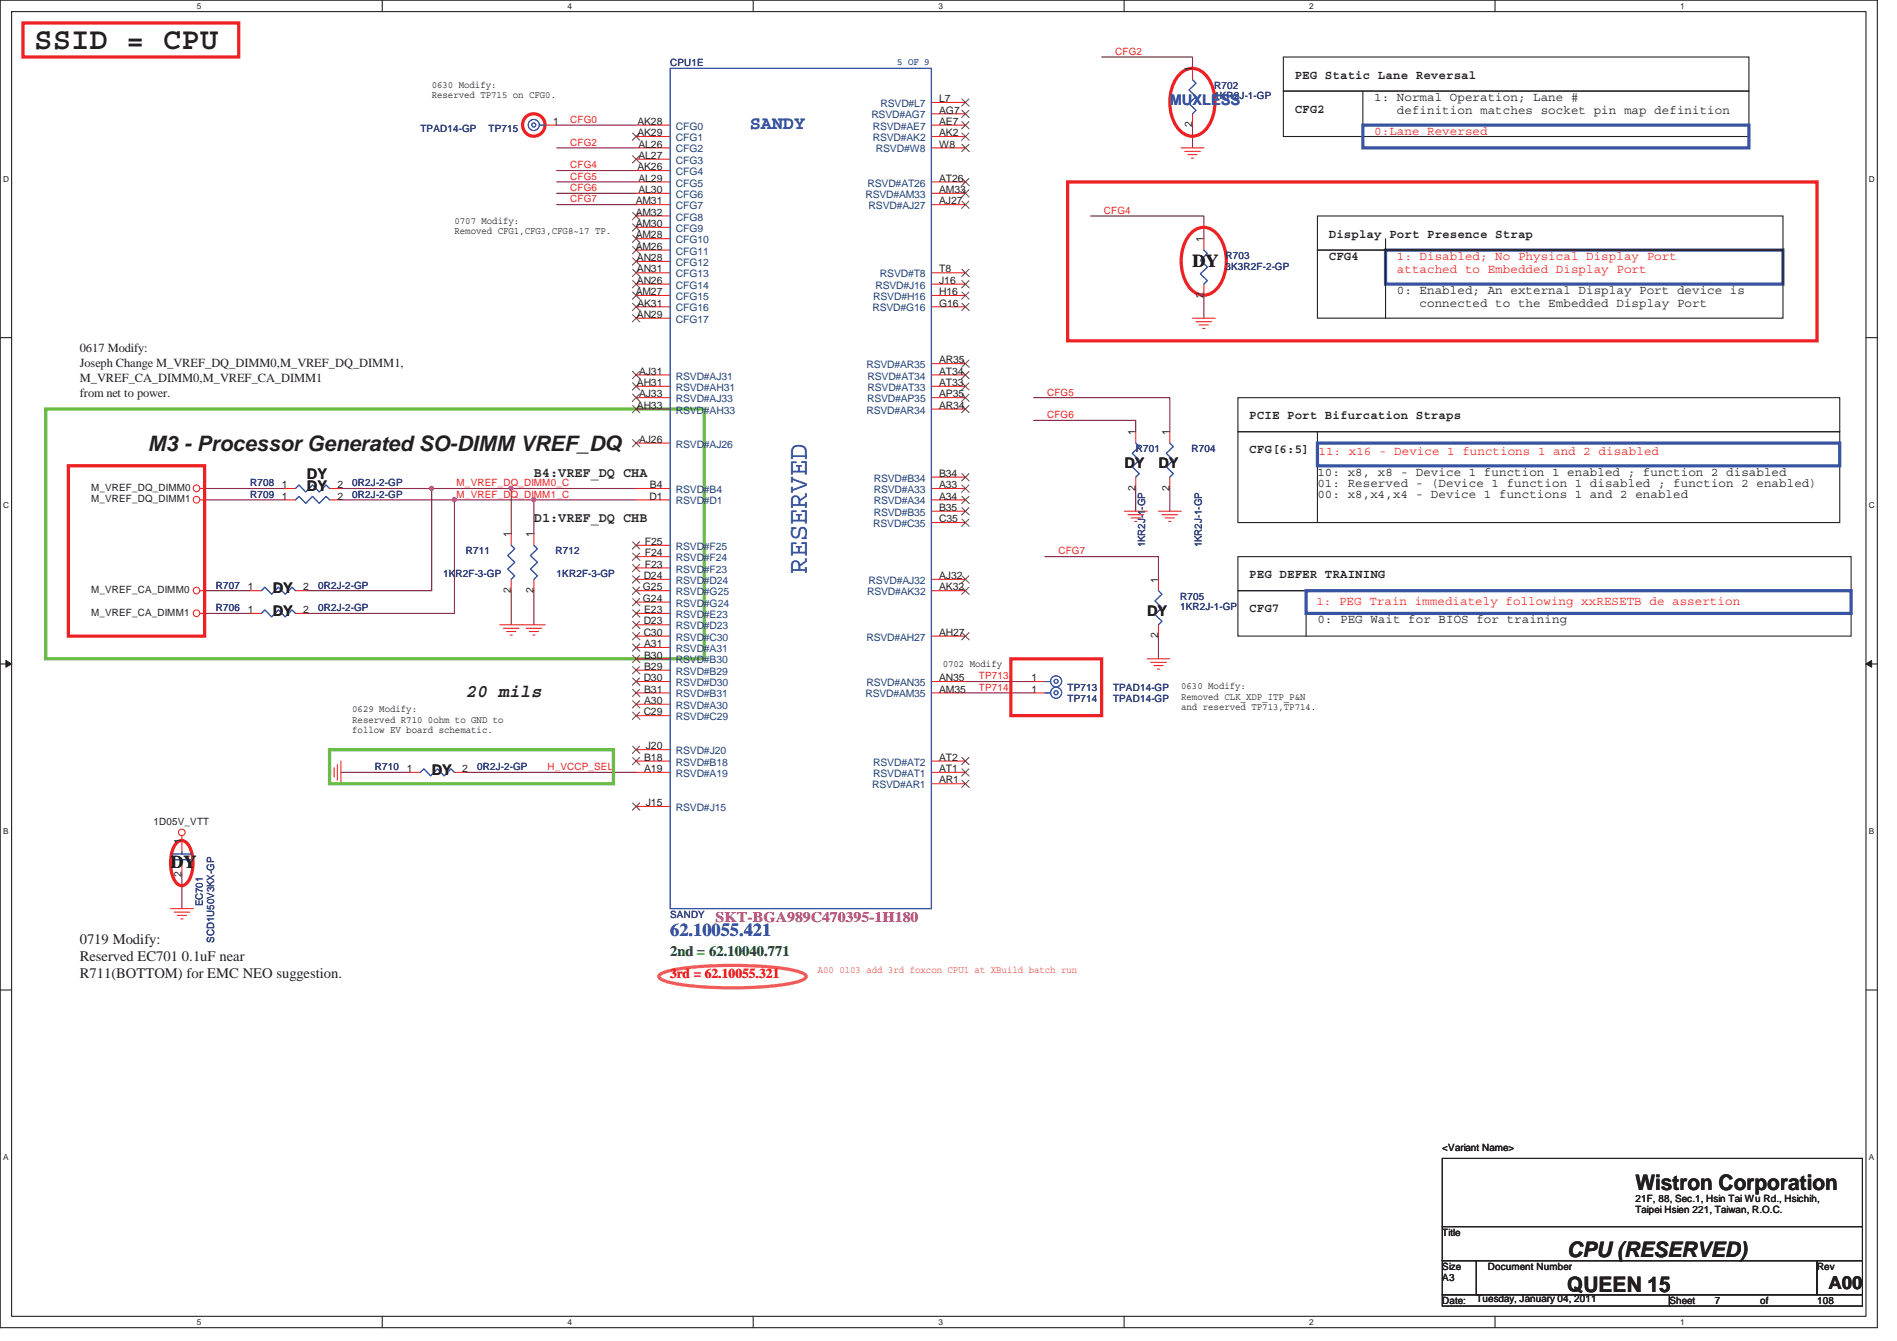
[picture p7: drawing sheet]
<svg xmlns="http://www.w3.org/2000/svg" width="297mm" height="210mm" viewBox="0 0 297 210" stroke-linecap="round" stroke-linejoin="round" font-family="sans-serif">
<path d="M0 0h294v207.9h-294zM1.8 1.8h290.4v204.3h-290.4z" fill="none" stroke="#231f20" stroke-width=".17"/>
<g fill="#fff">
<path d="M30.8 .2h.7v1.4h-.7z"/>
<path d="M30.8 206.3h.7v1.4h-.7z"/>
</g>
<path d="M59.9 0v1.8M59.9 206.1v1.8" fill="none" stroke="#231f20" stroke-width=".17"/>
<g fill="#fff">
<path d="M88.9 .2h.6v1.4h-.6z"/>
<path d="M88.9 206.3h.6v1.4h-.6z"/>
</g>
<path d="M117.9 0v1.8M117.9 206.1v1.8" fill="none" stroke="#231f20" stroke-width=".17"/>
<g fill="#fff">
<path d="M146.9 .2h.7v1.4h-.7z"/>
<path d="M146.9 206.3h.7v1.4h-.7z"/>
</g>
<path d="M176 0v1.8M176 206.1v1.8" fill="none" stroke="#231f20" stroke-width=".17"/>
<g fill="#fff">
<path d="M205 .2h.7v1.4h-.7z"/>
<path d="M205 206.3h.7v1.4h-.7z"/>
</g>
<path d="M234.1 0v1.8M234.1 206.1v1.8" fill="none" stroke="#231f20" stroke-width=".17"/>
<g fill="#fff">
<path d="M263.1 .2h.7v1.4h-.7z"/>
<path d="M263.1 206.3h.7v1.4h-.7z"/>
<path d="M.5 27.3h.9v1.4h-.9z"/>
<path d="M292.6 27.3h.9v1.4h-.9z"/>
<path d="M.5 78.4h.9v1.4h-.9z"/>
<path d="M292.6 78.4h.9v1.4h-.9z"/>
</g>
<path d="M0 52.9h1.8M292.2 52.9h1.8" fill="none" stroke="#231f20" stroke-width=".17"/>
<g fill="#fff">
<path d="M.5 129.5h.8v1.4h-.8z"/>
<path d="M292.6 129.5h.9v1.4h-.9z"/>
</g>
<path d="M0 104h1.8M292.2 104h1.8" fill="none" stroke="#231f20" stroke-width=".17"/>
<path d="M.9 103.4l.9 .6-.9 .5z" fill="#231f20"/>
<path d="M.9 103.4l.9 .6-.9 .5z" fill="none" stroke="#231f20" stroke-width=".16"/>
<path d="M292.2 104l.9-.6v1.1z" fill="#231f20"/>
<path d="M292.2 104l.9-.6v1.1z" fill="none" stroke="#231f20" stroke-width=".16"/>
<g fill="#fff">
<path d="M.5 180.5h.8v1.4h-.8z"/>
<path d="M292.6 180.5h.9v1.4h-.9z"/>
</g>
<path d="M0 155h1.8M292.2 155h1.8" fill="none" stroke="#231f20" stroke-width=".17"/>
<g fill="none" stroke="#7f1442" stroke-width=".17">
<path d="M87.2 19.6h12.4M172.5 8.9h14.2v1.8M186.7 19.6v3.6M87.2 26.7h12.4M87.2 23.2h12.4M87.2 28.5h12.4M87.2 30.3h12.4M87.2 32h12.4M80 76.5v7.1M161.8 62.3h21.4v5.3M161.8 65.8h16v1.8M177.8 76.5v3.5"/>
<path d="M183.2 76.5v3.5M163.6 87.2h17.8v3.5M181.4 99.6v3.6"/>
</g>
<circle cx="80" cy="76.5" r=".32" fill="#b9529f"/>
<circle cx="80" cy="76.5" r=".32" fill="none" stroke="#b9529f" stroke-width=".17"/>
<path d="M67.6 76.5h12.4" fill="none" stroke="#7f1442" stroke-width=".17"/>
<circle cx="67.6" cy="76.5" r=".32" fill="#b9529f"/>
<circle cx="67.6" cy="76.5" r=".32" fill="none" stroke="#b9529f" stroke-width=".17"/>
<path d="M71.2 78.3h12.4M80 76.5h19.6" fill="none" stroke="#7f1442" stroke-width=".17"/>
<circle cx="71.1" cy="78.2" r=".32" fill="#b9529f"/>
<circle cx="71.1" cy="78.2" r=".32" fill="none" stroke="#b9529f" stroke-width=".17"/>
<path d="M99.6 78.3h-16v5.3" fill="none" stroke="#7f1442" stroke-width=".17"/>
<circle cx="83.6" cy="78.2" r=".32" fill="#b9529f"/>
<circle cx="83.6" cy="78.2" r=".32" fill="none" stroke="#b9529f" stroke-width=".17"/>
<g fill="none" stroke="#7f1442" stroke-width=".17">
<path d="M170.7 33.8h17.8v3.6M188.5 46.3v3.5M32 76.5h12.5M32 78.3h12.5M53.4 78.3h17.8v17.8h-23.2M53.4 76.5h14.2v16h-19.6M32 96.1h7.2M32 92.5h7.2M80 92.5v5.3M83.6 92.5v5.3M151.2 106.7h10.6M151.2 108.5h10.6"/>
<path d="M28.5 136.9v5.4M53.4 120.9h10.6M72.9 120.9h26.7"/>
</g>
<g fill="none" stroke="#ed2024" stroke-width=".17">
<path d="M85.4 19.6h1.8M99.6 19.6h5.3M145.8 19.6h5.4M145.8 16h5.4M145.8 17.8h5.4M186.7 10.7v1.8M186.7 17.8v1.8M99.6 21.4h5.3M99.6 23.2h5.3M99.6 24.9h5.3M99.6 26.7h5.3M99.6 28.5h5.3"/>
<path d="M99.6 30.3h5.3M99.6 32h5.3M99.6 33.8h5.3M99.6 35.6h5.3M99.6 37.4h5.3M99.6 39.2h5.3M145.8 21.4h5.4M145.8 23.2h5.4M145.8 28.5h5.4M145.8 30.3h5.4M145.8 32h5.4M185 23.2h3.5"/>
<path d="M185.5 23.7h2.5M186 24.2h1.4M186.6 24.8h.3M188.5 37.4v1.8M99.6 40.9h5.3M99.6 42.7h5.3M99.6 44.5h5.3M99.6 46.3h5.3M99.6 48h5.3M99.6 49.8h5.3M99.6 58.7h5.3M145.8 42.7h5.4"/>
<path d="M145.8 44.5h5.4M145.8 46.3h5.4M145.8 48h5.4M145.8 58.7h5.4M145.8 56.9h5.4M186.7 49.8h3.6M187.3 50.4h2.4M187.8 50.9h1.4M188.3 51.4h.4M188.5 44.5v1.8M31.3 76.5h.7M31.3 78.3h.7"/>
<path d="M44.5 76.5h1.8M44.5 78.3h1.8M51.6 76.5h1.8M51.6 78.3h1.8M99.6 60.5h5.3M99.6 64h5.3M99.6 76.5h5.3M99.6 78.3h5.3M99.6 62.3h5.3M99.6 69.4h5.3M145.8 60.5h5.4M145.8 64h5.4"/>
<path d="M145.8 74.7h5.4M145.8 76.5h5.4M145.8 78.3h5.4M145.8 62.3h5.4M177.8 67.6v1.8M177.8 74.7v1.8M183.2 67.6v1.8M183.2 74.7v1.8M31.3 92.5h.7M31.3 96.1h.7M39.2 92.5h1.7M39.2 96.1h1.7"/>
<path d="M46.3 92.5h1.7M46.3 96.1h1.7M78.3 97.8h7.1M78.8 98.4h2.5M79.3 98.9h1.5M79.9 99.4h.3M80 83.6v1.8M80 90.7v1.8M82.4 98.4h2.4M82.9 98.9h1.4M83.4 99.4h.4M83.6 83.6v1.8"/>
<path d="M83.6 90.7v1.8M99.6 90.7h5.3M99.6 92.5h5.3M99.6 99.6h5.3M99.6 97.8h5.3M99.6 85.4h5.3M99.6 87.2h5.3M99.6 94.3h5.3M99.6 96.1h5.3M99.6 88.9h5.3M145.8 80h5.4M145.8 81.8h5.4"/>
<path d="M145.8 90.7h5.4M145.8 92.5h5.4M145.8 99.6h5.4M176.1 80h3.5M176.6 80.6h2.5M177.1 81.1h1.5M177.7 81.7h.3M181.4 80h3.6M181.4 90.7v1.8M181.4 97.8v1.8M181.9 80.6h2.5M182.5 81.1h1.4"/>
<path d="M183 81.7h.3M52.8 119.7v2.5M53.4 119.2v3.5M99.6 119.2h5.3M99.6 101.4h5.3M99.6 103.2h5.3M99.6 106.7h5.3M99.6 104.9h5.3M99.6 110.3h5.3M99.6 108.5h5.3M99.6 112.1h5.3M99.6 117.4h5.3"/>
<path d="M145.8 119.2h5.4M145.8 106.7h5.4M145.8 108.5h5.4M161.8 106.7h1.8M161.8 108.5h1.8M179.6 103.2h3.6M180.2 103.7h2.4M180.7 104.2h1.4M181.2 104.8h.4M28.5 130.9v2.5M28.5 135.2v1.7M51.8 120.8v.3"/>
<path d="M52.3 120.2v1.5M64 120.9h1.8M71.2 120.9h1.7M99.6 120.9h5.3M99.6 126.3h5.3M145.8 120.9h5.4M145.8 122.7h5.4M26.7 142.3h3.6M27.3 142.8h2.4M27.8 143.3h1.4M28.3 143.9h.4"/>
<circle cx="30.8" cy="76.5" r=".52"/>
<circle cx="30.8" cy="78.2" r=".52"/>
<circle cx="30.8" cy="92.5" r=".52"/>
<circle cx="30.8" cy="96" r=".52"/>
<circle cx="28.5" cy="130.3" r=".52"/>
</g>
<g fill="none" stroke="#231f20" stroke-width=".17">
<path d="M201 14.3h72.9v7.1h-72.9zM201 8.9h72.9v5.4h-72.9zM213.4 14.3v7.1M206.3 39.2h72.9v10.6h-72.9zM206.3 33.8h72.9v5.4h-72.9zM217 37.4v12.4M193.8 62.3h94.3v5.3h-94.3zM193.8 67.6h94.3v14.2h-94.3zM206.3 67.6v14.2M193.8 87.2h96.1v5.3h-96.1zM193.8 92.5h96.1v7.1h-96.1zM204.5 92.5v7.1"/>
<path d="M225.8 181.4h65.8v10.7h-65.8zM225.8 192.1h65.8v5.3h-65.8zM225.8 197.4h5.4v5.3h-5.4zM231.2 197.4h53.3v5.3h-53.3zM284.5 197.4h7.1v5.3h-7.1zM225.8 202.7h35.6v1.8h-35.6zM261.4 202.7h30.2v1.8h-30.2z"/>
</g>
<g fill="none" stroke="#ed2024" stroke-width=".51">
<path d="M3.6 3.6h33.8v5.3h-33.8zM184.9 11.4a2.64 2.64 0 0 1 4.1 .6 7 7 0 0 1-.5 8.6 2.61 2.61 0 0 1-4.1-.5 7.2 7.2 0 0 1 0-8.1zM167.2 28.5h117.3v24.9h-117.3zM186.7 36.3a2.64 2.64 0 0 1 4 .5 7 7 0 0 1-.4 8.7 2.61 2.61 0 0 1-4.1-.5 7.2 7.2 0 0 1 0-8.2zM10.7 72.9h21.3v26.7h-21.3zM158.3 103.2h14.2v8.9h-14.2zM27.7 132a1.12 1.12 0 0 1 1.9 .4 5.8 5.8 0 0 1-.4 5.9 1.1 1.1 0 0 1-1.8-.4 5.9 5.9 0 0 1 .3-5.9z"/>
<circle cx="83.6" cy="19.6" r="1.76"/>
</g>
<path d="M213.4 19.6h60.5v3.6h-60.5zM217 39.2h62.2v5.3h-62.2zM206.3 69.4h81.8v3.5h-81.8zM204.5 92.5h85.4v3.6h-85.4z" fill="none" stroke="#3953a4" stroke-width=".51"/>
<path d="M7.2 64h103.1v39.2h-103.1zM51.6 117.4h44.5v5.3h-44.5z" fill="none" stroke="#69bd45" stroke-width=".51"/>
<path d="M103.3 152.6a11.5 11.5 0 0 1 5.1-1.2 62.7 62.7 0 0 1 16 .6l1.3 .4 .4 .2 .1 .3a2.24 2.24 0 0 1-1.8 1 58 58 0 0 1-19.4 0 2.23 2.23 0 0 1-1.8-1z" fill="none" stroke="#f57f20" stroke-width=".51"/>
<g fill="none" stroke="#3953a4" stroke-width=".17">
<path d="M84.5 19.6h.9M104.9 10.7h40.9v131.6h-40.9zM186.7 12.5l.6 .5-1.1 1.1 1.1 1.1-1.1 1 1.1 1.1-.6 .5M188.5 39.2l.6 .5-1.1 1.1 1.1 1-1.1 1.1 1.1 1-.6 .6M46.3 76.5l.5-.6 1.1 1.1 1-1.1 1.1 1.1 1.1-1.1 .5 .6M46.3 78.3l.5-.6 1.1 1.1 1-1.1 1.1 1.1 1.1-1.1 .5 .6M177.8 69.4l.6 .5-1.1 1.1 1.1 1-1.1 1.1 1.1 1.1-.6 .5M183.2 69.4l.5 .5-1.1 1.1 1.1 1-1.1 1.1 1.1 1.1-.5 .5M40.9 96.1l.6-.6 1 1.1 1.1-1.1 1.1 1.1 1-1.1 .6 .6M40.9 92.5l.6-.6 1 1.1 1.1-1.1 1.1 1.1 1-1.1 .6 .6M80 85.4l.6 .5-1.1 1.1 1.1 1-1.1 1.1 1.1 1.1-.6 .5M83.6 85.4l.6 .5-1.1 1.1 1.1 1-1.1 1.1 1.1 1.1-.6 .5"/>
<path d="M181.4 92.5l.5 .5-1.1 1.1 1.1 1.1-1.1 1 1.1 1.1-.5 .5M163.6 106.7h.9M163.6 108.5h.9M27 134.6h2.9M27 133.7h2.9M28.5 133.4v.3M28.5 134.6v.6M65.8 120.9l.6-.5 1 1.1 1.1-1.1 1.1 1.1 1-1.1 .6 .5"/>
<circle cx="83.6" cy="19.6" r=".32"/>
<circle cx="83.6" cy="19.6" r=".87"/>
<circle cx="165.4" cy="106.7" r=".32"/>
<circle cx="165.4" cy="108.5" r=".32"/>
<circle cx="165.4" cy="108.5" r=".87"/>
<circle cx="165.4" cy="106.7" r=".87"/>
</g>
<g fill="none" stroke="#7f421c" stroke-width=".16">
<path d="M150.6 19l1.2 1.2M150.6 15.5l1.2 1.1M150.6 17.3l1.2 1.1M151.7 19l-1.1 1.2M151.7 15.5l-1.1 1.1M151.7 17.3l-1.1 1.1M99.1 20.8l1.1 1.2M99.1 24.4l1.1 1.1M99.1 33.3l1.1 1.1M99.1 35l1.1 1.2M99.1 36.8l1.1 1.2M99.1 38.6l1.1 1.1"/>
<path d="M100.2 20.8l-1.2 1.2M100.2 24.4l-1.2 1.1M100.2 33.3l-1.2 1.1M100.2 35l-1.2 1.2M100.2 36.8l-1.2 1.2M100.2 38.6l-1.2 1.1M150.6 29.7l1.2 1.2M150.6 31.5l1.2 1.1M150.6 20.8l1.2 1.2M150.6 22.6l1.2 1.1M150.6 27.9l1.2 1.2M151.7 29.7l-1.1 1.2"/>
<path d="M151.7 31.5l-1.1 1.1M151.7 20.8l-1.1 1.2M151.7 22.6l-1.1 1.1M151.7 27.9l-1.1 1.2M99.1 40.4l1.1 1.1M99.1 42.2l1.1 1.1M99.1 43.9l1.1 1.2M99.1 45.7l1.1 1.2M99.1 47.5l1.1 1.1M99.1 49.3l1.1 1.1M99.1 58.2l1.1 1.1M99.1 59.9l1.1 1.2"/>
<path d="M100.2 40.4l-1.2 1.1M100.2 42.2l-1.2 1.1M100.2 43.9l-1.2 1.2M100.2 45.7l-1.2 1.2M100.2 47.5l-1.2 1.1M100.2 49.3l-1.2 1.1M100.2 58.2l-1.2 1.1M100.2 59.9l-1.2 1.2M150.6 43.9l1.2 1.2M150.6 58.2l1.2 1.1M150.6 45.7l1.2 1.2M150.6 47.5l1.2 1.1"/>
<path d="M150.6 56.4l1.2 1.1M150.6 59.9l1.2 1.2M150.6 42.2l1.2 1.1M151.7 43.9l-1.1 1.2M151.7 58.2l-1.1 1.1M151.7 45.7l-1.1 1.2M151.7 47.5l-1.1 1.1M151.7 56.4l-1.1 1.1M151.7 59.9l-1.1 1.2M151.7 42.2l-1.1 1.1M99.1 68.8l1.1 1.2M99.1 61.7l1.1 1.2"/>
<path d="M99.1 63.5l1.1 1.1M100.2 68.8l-1.2 1.2M100.2 61.7l-1.2 1.2M100.2 63.5l-1.2 1.1M150.6 63.5l1.2 1.1M150.6 74.2l1.2 1.1M150.6 75.9l1.2 1.2M150.6 77.7l1.2 1.2M150.6 79.5l1.2 1.1M150.6 61.7l1.2 1.2M151.7 63.5l-1.1 1.1M151.7 74.2l-1.1 1.1"/>
<path d="M151.7 75.9l-1.1 1.2M151.7 77.7l-1.1 1.2M151.7 79.5l-1.1 1.1M151.7 61.7l-1.1 1.2M99.1 99.1l1.1 1.1M99.1 97.3l1.1 1.1M99.1 84.8l1.1 1.2M99.1 86.6l1.1 1.2M99.1 90.2l1.1 1.1M99.1 91.9l1.1 1.2M99.1 93.7l1.1 1.2M99.1 95.5l1.1 1.1"/>
<path d="M99.1 88.4l1.1 1.1M100.2 99.1l-1.2 1.1M100.2 97.3l-1.2 1.1M100.2 84.8l-1.2 1.2M100.2 86.6l-1.2 1.2M100.2 90.2l-1.2 1.1M100.2 91.9l-1.2 1.2M100.2 93.7l-1.2 1.2M100.2 95.5l-1.2 1.1M100.2 88.4l-1.2 1.1M150.6 81.3l1.2 1.1M150.6 90.2l1.2 1.1"/>
<path d="M150.6 91.9l1.2 1.2M150.6 99.1l1.2 1.1M151.7 81.3l-1.1 1.1M151.7 90.2l-1.1 1.1M151.7 91.9l-1.1 1.2M151.7 99.1l-1.1 1.1M99.1 100.8l1.1 1.2M99.1 102.6l1.1 1.2M99.1 106.2l1.1 1.1M99.1 104.4l1.1 1.1M99.1 109.7l1.1 1.2M99.1 107.9l1.1 1.2"/>
<path d="M99.1 111.5l1.1 1.1M99.1 116.8l1.1 1.2M99.1 118.6l1.1 1.2M100.2 109.7l-1.2 1.2M100.2 107.9l-1.2 1.2M100.2 100.8l-1.2 1.2M100.2 102.6l-1.2 1.2M100.2 106.2l-1.2 1.1M100.2 104.4l-1.2 1.1M100.2 111.5l-1.2 1.1M100.2 116.8l-1.2 1.2M100.2 118.6l-1.2 1.2"/>
<path d="M150.6 118.6l1.2 1.2M151.7 118.6l-1.1 1.2M99.1 125.7l1.1 1.2M100.2 125.7l-1.2 1.2M150.6 120.4l1.2 1.1M150.6 122.2l1.2 1.1M151.7 120.4l-1.1 1.1M151.7 122.2l-1.1 1.1"/>
</g>
<circle cx="80" cy="76.5" r=".32" fill="#b9529f"/>
<circle cx="80" cy="76.5" r=".32" fill="none" stroke="#b9529f" stroke-width=".17"/>
<circle cx="67.6" cy="76.5" r=".32" fill="#b9529f"/>
<circle cx="67.6" cy="76.5" r=".32" fill="none" stroke="#b9529f" stroke-width=".17"/>
<circle cx="71.1" cy="78.2" r=".32" fill="#b9529f"/>
<circle cx="71.1" cy="78.2" r=".32" fill="none" stroke="#b9529f" stroke-width=".17"/>
<circle cx="83.6" cy="78.2" r=".32" fill="#b9529f"/>
<circle cx="83.6" cy="78.2" r=".32" fill="none" stroke="#b9529f" stroke-width=".17"/>
<text font-size="4.8" fill="#231f20" x="5.4" y="7.6">SSID = CPU</text>
<text font-size="4.2" fill="#3953a4" x="126.3" y="89.8" transform="rotate(-90 126.3 89.8)">RESERVED</text>
<g font-size="3.3" fill="#231f20">
<text x="23.2" y="70.7">M3 - Processor Generated SO-DIMM VREF_DQ</text>
<text x="256.1" y="186.3">Wistron Corporation</text>
<text x="245.4" y="196.9">CPU (RESERVED)</text>
<text x="245.4" y="202.3">QUEEN 15</text>
</g>
<g font-size="2.8" fill="#3953a4">
<text x="117.4" y="20.2">SANDY</text>
<text x="104.9" y="146.6">62.10055.421</text>
</g>
<g font-size="2.8" fill="#231f20">
<text x="186.7" y="41.7">DY</text>
<text x="72.9" y="109.1">20 mils</text>
<text x="26.7" y="136">DY</text>
<text x="286.3" y="201.8">A00</text>
</g>
<text font-size="2.3" fill="#3953a4" x="183.2" y="16.4">MUXLESS</text>
<g font-size="2.3" fill="#231f20">
<text x="48" y="75.1">DY</text>
<text x="48" y="76.8">DY</text>
<text x="176.1" y="73.3">DY</text>
<text x="181.4" y="73.3">DY</text>
<text x="42.7" y="92.8">DY</text>
<text x="42.7" y="96.4">DY</text>
<text x="179.6" y="96.4">DY</text>
<text x="67.6" y="121.3">DY</text>
<text x="12.5" y="147.9">0719 Modify:</text>
<text x="12.5" y="150.5">Reserved EC701 0.1uF near</text>
<text x="12.5" y="153.2">R711(BOTTOM) for EMC NEO suggestion.</text>
</g>
<text font-size="2.3" fill="#098040" x="104.9" y="149.7">2nd = 62.10040.771</text>
<text font-size="2.3" fill="#b9529f" x="112.1" y="144.4">SKT-BGA989C470395-1H180</text>
<g font-size="2.1" fill="#231f20">
<text x="83.6" y="74.7">B4:VREF_DQ CHA</text>
<text x="83.6" y="81.8">D1:VREF_DQ CHB</text>
</g>
<text font-size="2.1" fill="#ed2024" x="104.9" y="153.1">3rd = 62.10055.321</text>
<g font-size="1.9" fill="#231f20">
<text x="202.7" y="17.6">CFG2</text>
<text x="202.7" y="12.3">PEG Static Lane Reversal</text>
<text x="215.2" y="15.8">1: Normal Operation; Lane #</text>
<text x="218.7" y="17.9">definition matches socket pin map definition</text>
<text x="208.1" y="40.8">CFG4</text>
<text x="208.1" y="37.2">Display Port Presence Strap</text>
<text x="218.7" y="46">0: Enabled; An external Display Port device is</text>
<text x="222.3" y="48.1">connected to the Embedded Display Port</text>
<text x="12.5" y="55.2">0617 Modify:</text>
<text x="12.5" y="57.5">Joseph Change M_VREF_DQ_DIMM0,M_VREF_DQ_DIMM1,</text>
<text x="12.5" y="59.8">M_VREF_CA_DIMM0,M_VREF_CA_DIMM1</text>
<text x="12.5" y="62.1">from net to power.</text>
<text x="195.6" y="65.7">PCIE Port Bifurcation Straps</text>
<text x="195.6" y="71">CFG[6:5]</text>
<text x="206.3" y="74.5">10: x8, x8 - Device 1 function 1 enabled ; function 2 disabled</text>
<text x="206.3" y="76.2">01: Reserved - (Device 1 function 1 disabled ; function 2 enabled)</text>
<text x="206.3" y="78">00: x8,x4,x4 - Device 1 functions 1 and 2 enabled</text>
<text x="195.6" y="95.9">CFG7</text>
<text x="195.6" y="90.5">PEG DEFER TRAINING</text>
<text x="206.3" y="97.6">0: PEG Wait for BIOS for training</text>
</g>
<g font-size="1.9" fill="#ed2024">
<text x="215.2" y="21.1">0:Lane Reversed</text>
<text x="218.7" y="40.7">1: Disabled; No Physical Display Port</text>
<text x="218.7" y="42.8">attached to Embedded Display Port</text>
<text x="206.5" y="71.2">11: x16 - Device 1 functions 1 and 2 disabled</text>
<text x="206.1" y="94.7">1: PEG Train immediately following xxRESETB de assertion</text>
</g>
<g font-size="1.6" fill="#282973">
<text x="104.9" y="10.4">CPU1E</text>
<text x="190.1" y="13.9">R702</text>
<text x="190.1" y="15.5">1KR2J-1-GP</text>
<text x="65.8" y="20.7">TPAD14-GP</text>
<text x="76.5" y="20.7">TP715</text>
<text x="191.9" y="40.6">R703</text>
<text x="191.9" y="42.2">3K3R2F-2-GP</text>
<text x="177.8" y="70.8">R701</text>
<text x="186.6" y="70.8">R704</text>
<text x="39.2" y="76.2">R708</text>
<text x="39.2" y="77.9">R709</text>
<text x="55.2" y="76.2">0R2J-2-GP</text>
<text x="55.2" y="77.9">0R2J-2-GP</text>
<text x="72.9" y="86.8">R711</text>
<text x="87" y="86.8">R712</text>
<text x="179.3" y="85.7" transform="rotate(-90 179.3 85.7)">1KR2J-1-GP</text>
<text x="188.2" y="85.7" transform="rotate(-90 188.2 85.7)">1KR2J-1-GP</text>
<text x="33.8" y="95.7">R706</text>
<text x="33.8" y="92.2">R707</text>
<text x="49.8" y="95.7">0R2J-2-GP</text>
<text x="49.8" y="92.2">0R2J-2-GP</text>
<text x="69.4" y="90.4">1KR2F-3-GP</text>
<text x="87.2" y="90.4">1KR2F-3-GP</text>
<text x="184.8" y="93.9">R705</text>
<text x="184.8" y="95.5">1KR2J-1-GP</text>
<text x="167.2" y="108.2">TP713</text>
<text x="167.2" y="109.9">TP714</text>
<text x="174.3" y="108.2">TPAD14-GP</text>
<text x="174.3" y="109.9">TPAD14-GP</text>
<text x="58.7" y="120.6">R710</text>
<text x="74.7" y="120.6">0R2J-2-GP</text>
<text x="31.7" y="141.9" transform="rotate(-90 31.7 141.9)">EC701</text>
<text x="104.9" y="143.7">SANDY</text>
<text x="33.5" y="147.6" transform="rotate(-90 33.5 147.6)">SCD1U50V3KX-GP</text>
</g>
<text font-size="1.6" fill="#3953a4" x="140.5" y="10.2">5 OF 9</text>
<g font-size="1.6" fill="#ed2024">
<text x="174.6" y="8.6">CFG2</text>
<text x="89.3" y="19.3">CFG0</text>
<text x="89.3" y="22.8">CFG2</text>
<text x="89.3" y="26.4">CFG4</text>
<text x="89.3" y="28.1">CFG5</text>
<text x="89.3" y="29.9">CFG6</text>
<text x="89.3" y="31.7">CFG7</text>
<text x="172.8" y="33.5">CFG4</text>
<text x="164" y="65.5">CFG6</text>
<text x="164" y="61.9">CFG5</text>
<text x="71.5" y="76.2">M_VREF_DQ_DIMM0_C</text>
<text x="71.5" y="77.9">M_VREF_DQ_DIMM1_C</text>
<text x="165.7" y="86.8">CFG7</text>
<text x="153.3" y="106.4">TP713</text>
<text x="153.3" y="108.2">TP714</text>
<text x="85.7" y="120.6">H_VCCP_SEL</text>
</g>
<g font-size="1.6" fill="#231f20">
<text x="186.7" y="11.3" transform="rotate(-90 186.7 11.3)">1</text>
<text x="67.6" y="13.7">0630 Modify:</text>
<text x="67.6" y="15.4">Reserved TP715 on CFG0.</text>
<text x="147.1" y="16">L7</text>
<text x="147.1" y="17.8">AG7</text>
<text x="86.6" y="19.6">1</text>
<text x="99.8" y="19.6">AK28</text>
<text x="99.8" y="21.3">AK29</text>
<text x="100" y="23.1">AL26</text>
<text x="147.1" y="19.6">AE7</text>
<text x="147.1" y="21.3">AK2</text>
<text x="147.1" y="23.1">W8</text>
<text x="186.7" y="19.9" transform="rotate(-90 186.7 19.9)">2</text>
<text x="99.8" y="26.7">AK26</text>
<text x="100" y="24.9">AL27</text>
<text x="100" y="28.4">AL29</text>
<text x="147.1" y="28.4">AT26</text>
<text x="71.2" y="35">0707 Modify:</text>
<text x="99.6" y="32">AM31</text>
<text x="99.6" y="33.8">AM32</text>
<text x="99.6" y="35.6">AM30</text>
<text x="100" y="30.2">AL30</text>
<text x="147.1" y="30.2">AM33</text>
<text x="147.1" y="32">AJ27</text>
<text x="71.2" y="36.7">Removed CFG1,CFG3,CFG8~17 TP.</text>
<text x="99.6" y="37.3">AM28</text>
<text x="99.6" y="39.1">AM26</text>
<text x="99.7" y="40.9">AN28</text>
<text x="188.5" y="37.9" transform="rotate(-90 188.5 37.9)">1</text>
<text x="99.6" y="46.2">AM27</text>
<text x="99.7" y="42.7">AN31</text>
<text x="99.7" y="44.4">AN26</text>
<text x="147.1" y="46.2">H16</text>
<text x="147.1" y="44.4">J16</text>
<text x="147.1" y="42.7">T8</text>
<text x="188.5" y="46.6" transform="rotate(-90 188.5 46.6)">2</text>
<text x="99.7" y="49.8">AN29</text>
<text x="99.8" y="48">AK31</text>
<text x="147.1" y="48">G16</text>
<text x="100.1" y="58.7">AJ31</text>
<text x="147.1" y="58.7">AT34</text>
<text x="147.1" y="56.9">AR35</text>
<text x="99.7" y="60.4">AH31</text>
<text x="99.7" y="64">AH33</text>
<text x="100.1" y="62.2">AJ33</text>
<text x="147.1" y="62.2">AP35</text>
<text x="147.1" y="60.4">AT33</text>
<text x="147.1" y="64">AR34</text>
<text x="100.1" y="69.3">AJ26</text>
<text x="177.8" y="68.2" transform="rotate(-90 177.8 68.2)">1</text>
<text x="183.1" y="68.2" transform="rotate(-90 183.1 68.2)">1</text>
<text x="14.3" y="76.9">M_VREF_DQ_DIMM0</text>
<text x="44.2" y="76.5">1</text>
<text x="52.8" y="76.5">2</text>
<text x="101.8" y="76.5">B4</text>
<text x="147.1" y="74.7">B34</text>
<text x="147.1" y="76.5">A33</text>
<text x="177.8" y="76.8" transform="rotate(-90 177.8 76.8)">2</text>
<text x="183.1" y="76.8" transform="rotate(-90 183.1 76.8)">2</text>
<text x="14.3" y="78.7">M_VREF_DQ_DIMM1</text>
<text x="44.2" y="78.2">1</text>
<text x="52.8" y="78.2">2</text>
<text x="101.7" y="78.2">D1</text>
<text x="147.1" y="81.8">C35</text>
<text x="147.1" y="78.2">A34</text>
<text x="147.1" y="80">B35</text>
<text x="80" y="84.2" transform="rotate(-90 80 84.2)">1</text>
<text x="83.6" y="84.2" transform="rotate(-90 83.6 84.2)">1</text>
<text x="101" y="85.3">F25</text>
<text x="101" y="87.1">F24</text>
<text x="101" y="88.9">F23</text>
<text x="14.3" y="92.9">M_VREF_CA_DIMM0</text>
<text x="38.8" y="92.5">1</text>
<text x="47.5" y="92.5">2</text>
<text x="80" y="92.8" transform="rotate(-90 80 92.8)">2</text>
<text x="83.6" y="92.8" transform="rotate(-90 83.6 92.8)">2</text>
<text x="100.7" y="92.5">G25</text>
<text x="100.7" y="94.2">G24</text>
<text x="100.8" y="90.7">D24</text>
<text x="147.1" y="90.7">AJ32</text>
<text x="147.1" y="92.5">AK32</text>
<text x="181.4" y="91.3" transform="rotate(-90 181.4 91.3)">1</text>
<text x="14.3" y="96.4">M_VREF_CA_DIMM1</text>
<text x="38.8" y="96">1</text>
<text x="47.5" y="96">2</text>
<text x="100.8" y="99.6">C30</text>
<text x="100.8" y="97.8">D23</text>
<text x="100.9" y="101.3">A31</text>
<text x="100.9" y="96">E23</text>
<text x="147.1" y="99.6">AH27</text>
<text x="181.4" y="99.9" transform="rotate(-90 181.4 99.9)">2</text>
<text x="100.8" y="106.7">D30</text>
<text x="100.9" y="103.1">B30</text>
<text x="100.9" y="104.9">B29</text>
<text x="147.1" y="106.7">AN35</text>
<text x="147.6" y="104.4">0702 Modify</text>
<text x="161.5" y="106.7">1</text>
<text x="185" y="107.9">0630 Modify:</text>
<text x="55.2" y="111.5">0629 Modify:</text>
<text x="55.2" y="113.2">Reserved R710 0ohm to GND to</text>
<text x="100.8" y="112">C29</text>
<text x="100.9" y="110.2">A30</text>
<text x="100.9" y="108.5">B31</text>
<text x="147.1" y="108.5">AM35</text>
<text x="161.5" y="108.5">1</text>
<text x="185" y="109.6">Removed CLK_XDP_ITP_P&amp;N</text>
<text x="185" y="111.2">and reserved TP713,TP714.</text>
<text x="55.2" y="114.8">follow EV board schematic.</text>
<text x="100.9" y="119.1">B18</text>
<text x="101.1" y="117.3">J20</text>
<text x="147.1" y="119.1">AT2</text>
<text x="63.7" y="120.9">1</text>
<text x="72.4" y="120.9">2</text>
<text x="100.9" y="120.9">A19</text>
<text x="147.1" y="120.9">AT1</text>
<text x="147.1" y="122.7">AR1</text>
<text x="24" y="129.2">1D05V_VTT</text>
<text x="101.1" y="126.2">J15</text>
<text x="28.4" y="137.3" transform="rotate(-90 28.4 137.3)">2</text>
<text x="28.4" y="132.2" transform="rotate(-90 28.4 132.2)">1</text>
<text x="225.8" y="180.2">&lt;Variant Name&gt;</text>
<text x="256.1" y="188.2">21F, 88, Sec.1, Hsin Tai Wu Rd., Hsichih,</text>
<text x="256.1" y="190">Taipei Hsien 221, Taiwan, R.O.C.</text>
<text x="225.8" y="193.5">Title</text>
<text x="225.8" y="198.8">Size</text>
<text x="225.8" y="200.6">A3</text>
<text x="231.2" y="203.8">Tuesday, January 04, 2011</text>
<text x="233" y="198.8">Document Number</text>
<text x="284.5" y="198.8">Rev</text>
<text x="225.8" y="204.2">Date:</text>
<text x="261.4" y="204.2">Sheet</text>
<text x="268.5" y="204.2">7</text>
<text x="275.6" y="204.2">of</text>
<text x="284.5" y="204.2">108</text>
</g>
<g font-size="1.6" fill="#1d437e">
<text x="137.9" y="16.8">RSVD#L7</text>
<text x="105.8" y="20.3">CFG0</text>
<text x="105.8" y="22.1">CFG1</text>
<text x="105.8" y="23.9">CFG2</text>
<text x="136.4" y="18.5">RSVD#AG7</text>
<text x="136.6" y="20.3">RSVD#AE7</text>
<text x="136.6" y="22.1">RSVD#AK2</text>
<text x="137.2" y="23.9">RSVD#W8</text>
<text x="105.8" y="25.7">CFG3</text>
<text x="105.8" y="27.4">CFG4</text>
<text x="105.8" y="29.2">CFG5</text>
<text x="135.8" y="29.2">RSVD#AT26</text>
<text x="105.8" y="31">CFG6</text>
<text x="105.8" y="32.8">CFG7</text>
<text x="105.8" y="34.5">CFG8</text>
<text x="135.5" y="31">RSVD#AM33</text>
<text x="136" y="32.8">RSVD#AJ27</text>
<text x="105.8" y="36.3">CFG9</text>
<text x="105.8" y="38.1">CFG10</text>
<text x="105.8" y="39.9">CFG11</text>
<text x="105.8" y="41.7">CFG12</text>
<text x="105.8" y="43.4">CFG13</text>
<text x="105.8" y="45.2">CFG14</text>
<text x="105.8" y="47">CFG15</text>
<text x="136.7" y="47">RSVD#H16</text>
<text x="137.1" y="45.2">RSVD#J16</text>
<text x="137.8" y="43.4">RSVD#T8</text>
<text x="105.8" y="48.8">CFG16</text>
<text x="105.8" y="50.5">CFG17</text>
<text x="136.6" y="48.8">RSVD#G16</text>
<text x="105.8" y="59.4">RSVD#AJ31</text>
<text x="135.7" y="57.7">RSVD#AR35</text>
<text x="135.8" y="59.4">RSVD#AT34</text>
<text x="105.8" y="61.2">RSVD#AH31</text>
<text x="105.8" y="63">RSVD#AJ33</text>
<text x="105.8" y="64.8">RSVD#AH33</text>
<text x="135.7" y="64.8">RSVD#AR34</text>
<text x="135.8" y="63">RSVD#AP35</text>
<text x="135.8" y="61.2">RSVD#AT33</text>
<text x="105.8" y="70.1">RSVD#AJ26</text>
<text x="105.8" y="77.2">RSVD#B4</text>
<text x="136.8" y="75.4">RSVD#B34</text>
<text x="136.8" y="77.2">RSVD#A33</text>
<text x="105.8" y="79">RSVD#D1</text>
<text x="136.7" y="82.5">RSVD#C35</text>
<text x="136.8" y="79">RSVD#A34</text>
<text x="136.8" y="80.8">RSVD#B35</text>
<text x="105.8" y="86.1">RSVD#F25</text>
<text x="105.8" y="87.9">RSVD#F24</text>
<text x="105.8" y="89.7">RSVD#F23</text>
<text x="105.8" y="91.4">RSVD#D24</text>
<text x="105.8" y="93.2">RSVD#G25</text>
<text x="105.8" y="95">RSVD#G24</text>
<text x="135.8" y="93.2">RSVD#AK32</text>
<text x="136" y="91.4">RSVD#AJ32</text>
<text x="105.8" y="100.3">RSVD#C30</text>
<text x="105.8" y="98.5">RSVD#D23</text>
<text x="105.8" y="96.8">RSVD#E23</text>
<text x="135.7" y="100.3">RSVD#AH27</text>
<text x="105.8" y="102.1">RSVD#A31</text>
<text x="105.8" y="103.9">RSVD#B30</text>
<text x="105.8" y="107.4">RSVD#D30</text>
<text x="105.8" y="105.7">RSVD#B29</text>
<text x="135.7" y="107.4">RSVD#AN35</text>
<text x="105.8" y="111">RSVD#A30</text>
<text x="105.8" y="109.2">RSVD#B31</text>
<text x="105.8" y="112.8">RSVD#C29</text>
<text x="135.5" y="109.2">RSVD#AM35</text>
<text x="105.8" y="118.1">RSVD#J20</text>
<text x="105.8" y="119.9">RSVD#B18</text>
<text x="136.7" y="119.9">RSVD#AT2</text>
<text x="105.8" y="121.7">RSVD#A19</text>
<text x="136.6" y="123.4">RSVD#AR1</text>
<text x="136.7" y="121.7">RSVD#AT1</text>
<text x="105.8" y="127">RSVD#J15</text>
</g>
<text font-size="1.6" fill="#f57f20" x="128.1" y="152.4">A00 0103 add 3rd foxcon CPU1 at XBuild batch run</text>
<g font-size="1.3" fill="#231f20">
<text x="30.8" y="1.4">5</text>
<text x="88.9" y="1.4">4</text>
<text x="146.9" y="1.4">3</text>
<text x="205" y="1.4">2</text>
<text x="263.1" y="1.4">1</text>
<text x=".5" y="28.5">D</text>
<text x="292.6" y="28.5">D</text>
<text x=".5" y="79.5">C</text>
<text x="292.6" y="79.5">C</text>
<text x=".5" y="130.6">B</text>
<text x="292.6" y="130.6">B</text>
<text x=".5" y="181.7">A</text>
<text x="292.6" y="181.7">A</text>
<text x="30.8" y="207.4">5</text>
<text x="88.9" y="207.4">4</text>
<text x="146.9" y="207.4">3</text>
<text x="205" y="207.4">2</text>
<text x="263.1" y="207.4">1</text>
</g>
</svg>
